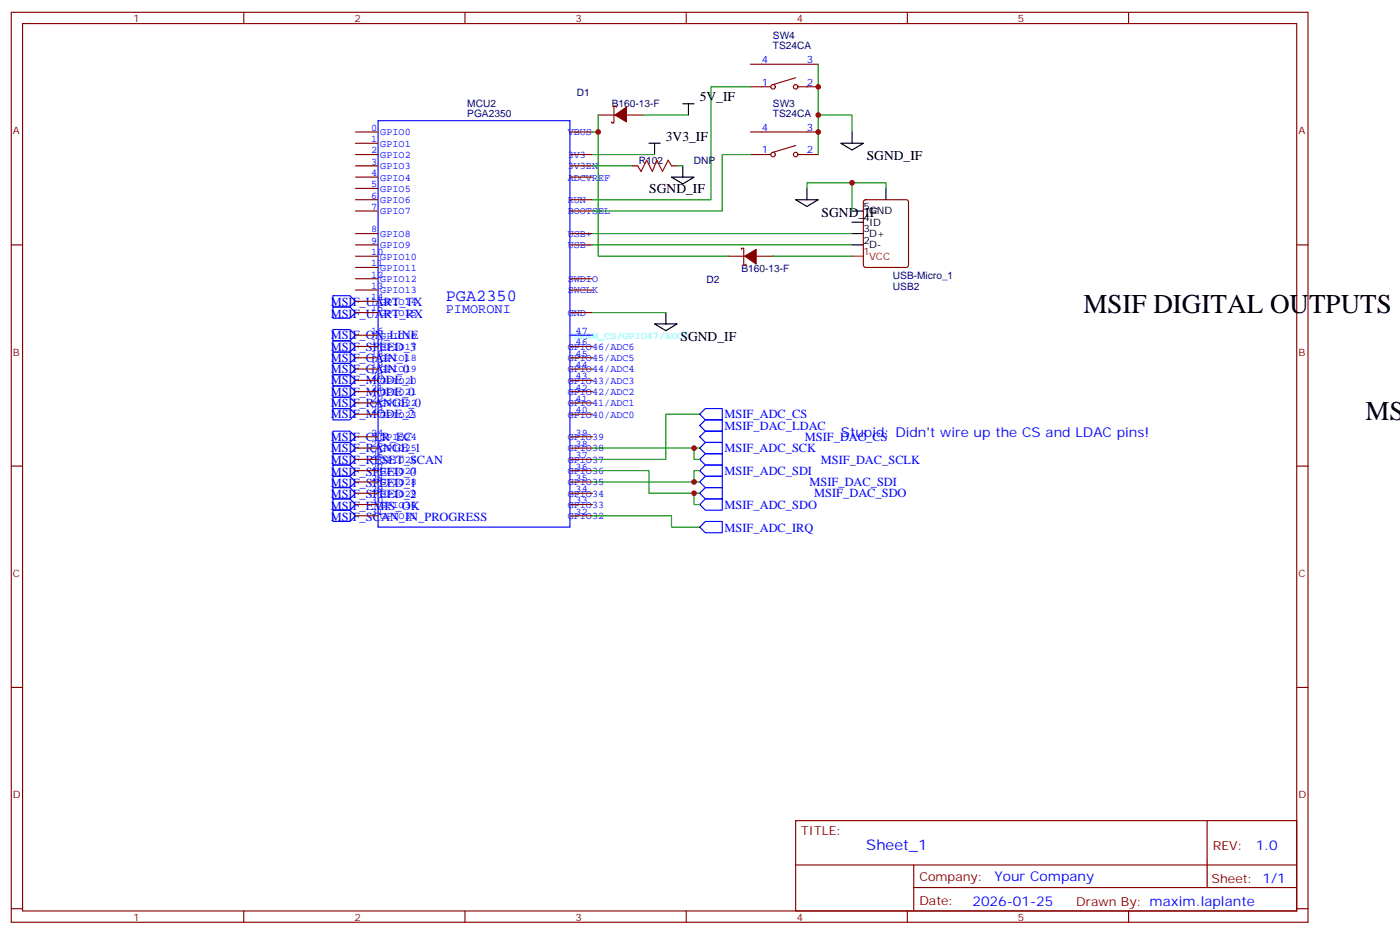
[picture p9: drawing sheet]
<svg xmlns="http://www.w3.org/2000/svg" width="438mm" height="292mm" viewBox="0 0 438 292" stroke-linecap="round" stroke-linejoin="round" font-family="sans-serif">
<g fill="none" stroke="#870000" stroke-width=".35">
<path d="M3.5 3.8h405.4v284.4h-405.4zM7.1 7.4h398.2v277.3h-398.2zM76.2 3.8v3.6M145.3 3.8v3.6M214.5 3.8v3.6M283.6 3.8v3.6M352.8 3.8v3.6M187 35.9h5.3M192.6 33.5v-.4h-.7v5.3h-.7v-.3M195.8 35.9h5.3M234.6 27.1h6.3M234.6 20.1h21.2"/>
<path d="M248.7 24.3l-7 2.1M249.4 27.1h6.4M111.1 41.2h7.1M111.1 44.8h7.1M111.1 48.3h7.1M111.1 51.8h7.1M111.1 55.4h7.1M111.1 58.9h7.1M178.2 41.2h7M178.2 48.3h7M178.2 51.8h7M178.2 55.4h7"/>
<path d="M197.6 51.8h1.7M209.9 51.8h1.8M234.6 41.2h21.2M234.6 48.3h6.3M248.7 45.5l-7 2.1M249.4 48.3h6.4M3.5 76.5h3.6M111.1 76.5h7.1M111.1 73h7.1M111.1 65.9h7.1M111.1 62.4h7.1M178.2 76.5h7"/>
<path d="M178.2 73h7M178.2 65.9h7M178.2 62.4h7M231.8 77.9v-.3h.7v5.3h.7v-.4M270.1 62.6l.5-.2h12.7l.6 .4 .1 20.1-.5 .6-12.9 .1-.7-.5v-20zM405.3 76.5h3.6M111.1 90.6h7.1M111.1 94.2h7.1M111.1 97.7h7.1M111.1 87.1h7.1M111.1 83.6h7.1M111.1 80h7.1"/>
<path d="M178.2 90.6h7M178.2 97.7h7M178.2 87.1h7M227.5 80h5.3M236.4 80h5.3M111.1 108.3h7.1M111.1 111.8h7.1M111.1 115.3h7.1M111.1 118.9h7.1M111.1 104.7h7.1M178.2 108.3h7M178.2 111.8h7"/>
<path d="M178.2 115.3h7M178.2 118.9h7M111.1 122.4h7.1M111.1 125.9h7.1M111.1 129.4h7.1M111.1 136.5h7.1M178.2 122.4h7M178.2 125.9h7M178.2 129.4h7M178.2 136.5h7M3.5 145.7h3.6M111.1 140h7.1"/>
<path d="M111.1 143.5h7.1M111.1 147.1h7.1M111.1 150.6h7.1M111.1 154.1h7.1M111.1 157.7h7.1M178.2 140h7M178.2 143.5h7M178.2 147.1h7M178.2 150.6h7M178.2 154.1h7M178.2 157.7h7M405.3 145.7h3.6"/>
<path d="M111.1 161.2h7.1M178.2 161.2h7M3.5 214.8h3.6M405.3 214.8h3.6M248.7 256.4h156.6v28.3h-156.6zM377.3 256.5v20.8M248.7 270.3h156.5M285.6 277.3h119.6M285.6 270.3v14.1M3.5 284h3.6M76.2 284.7v3.5M145.3 284.7v3.5"/>
<path d="M214.5 284.7v3.5M283.6 284.7v3.5M352.8 284.7v3.5M405.3 284h3.6"/>
<circle cx="241.7" cy="27.1" r=".71"/>
<circle cx="248.7" cy="27.1" r=".71"/>
<circle cx="241.7" cy="48.3" r=".71"/>
<circle cx="248.7" cy="48.3" r=".71"/>
</g>
<g fill="none" stroke="#00f" stroke-width=".35">
<path d="M118.2 37.7h60v127h-60zM104.1 92.4h5.3l1.7 1.8-1.7 1.7h-5.3zM104.1 95.9h5.3l1.7 1.8-1.7 1.7h-5.3zM104.1 117.1h5.3l1.7 1.8-1.7 1.7h-5.3zM104.1 110h5.3l1.7 1.8-1.7 1.8h-5.3zM104.1 106.5h5.3l1.7 1.8-1.7 1.7h-5.3zM104.1 113.6h5.3l1.7 1.7-1.7 1.8h-5.3zM104.1 103h5.3l1.7 1.7-1.7 1.8h-5.3zM178.2 104.7h7M104.1 127.7h5.3l1.7 1.7-1.7 1.8h-5.3zM104.1 120.6h5.3l1.7 1.8-1.7 1.7h-5.3zM104.1 134.7h5.3l1.7 1.8-1.7 1.8h-5.3z"/>
<path d="M104.1 138.3h5.3l1.7 1.7-1.7 1.8h-5.3zM104.1 124.1h5.3l1.7 1.8-1.7 1.8h-5.3zM218.7 129.4l1.8-1.7h5.3v3.5h-5.3zM218.7 133l1.8-1.8h5.3v3.5h-5.3zM220.5 134.7h5.3v3.6h-5.3l-1.8-1.8zM104.1 141.8h5.3l1.7 1.7-1.7 1.8h-5.3zM104.1 145.3h5.3l1.7 1.8-1.7 1.7h-5.3zM104.1 148.8h5.3l1.7 1.8-1.7 1.8h-5.3zM104.1 152.4h5.3l1.7 1.7-1.7 1.8h-5.3zM104.1 155.9h5.3l1.7 1.8-1.7 1.7h-5.3zM104.1 159.4h5.3l1.7 1.8-1.7 1.7h-5.3zM218.7 140l1.8-1.7h5.3v3.5h-5.3z"/>
<path d="M218.7 147.1l1.8-1.8h5.3v3.5h-5.3zM218.7 157.7l1.8-1.8h5.3v3.5h-5.3zM220.5 141.8h5.3v3.5h-5.3l-1.8-1.8zM220.5 148.8h5.3v3.6h-5.3l-1.8-1.8zM220.5 152.4h5.3v3.5h-5.3l-1.8-1.8zM220.5 162.9h5.3v3.6h-5.3l-1.8-1.8z"/>
</g>
<g fill="none" stroke="#000" stroke-width=".35">
<path d="M213.4 32.4h3.6M215.2 32.4v3.5M202.8 44.8h3.6M204.6 44.8v3.5M209.9 55.4h7.1l-3.6 2.1zM213.4 51.8v3.6M252.2 58.9v3.5M262.8 44.8h7.1l-3.6 2.1zM266.3 41.2v3.6M276.9 58.9v3.5M248.7 62.4h7.1l-3.6 2.1zM266.3 65.9h3.6"/>
<path d="M266.3 73h3.6M266.3 76.5h3.6M266.3 69.5h3.6M208.1 97.7v3.5M204.6 101.2h7.1l-3.6 2.1z"/>
</g>
<g fill="#870000" stroke="#870000" stroke-width=".35">
<path d="M192.3 35.9l3.5-2.4v4.6z"/>
<path d="M232.8 80l3.6-2.1v4.6z"/>
</g>
<path d="M266.3 80h3.6" fill="none" stroke="#f00" stroke-width=".35"/>
<g fill="none" stroke="#008700" stroke-width=".35">
<path d="M187 35.9v5.3h-1.8M201.1 35.9h14.1M234.6 27.1h-12.4v35.3h-37M255.8 20.1v15.8M185.2 48.3h19.4M185.2 51.8h12.4M187 41.2v38.8h40.5M211.7 51.8h1.7M234.6 48.3h-8.8v17.6h-40.6M252.2 58.9v-1.8h24.7v1.8M266.3 41.2v-5.3h-10.5v12.4M266.3 57.1v8.8"/>
<path d="M185.2 73h81.1M185.2 76.5h81.1M185.2 97.7h22.9M241.7 80h24.6M218.7 129.4h-10.6v14.1h-22.9M185.2 147.1h17.6v7h15.9M185.2 140h33.5M185.2 150.6h33.5M217 140v3.5h1.7M217 154.1v3.6h1.7M218.7 147.1h-1.7v3.5M185.2 161.2h24.7v3.5h8.8"/>
</g>
<path d="M199.3 51.8l1.1 1.8 1.7-3.5 1.8 3.5 1.4-3.5 1.8 3.5 1.7-3.5 1.1 1.7" fill="none" stroke="#a10000" stroke-width=".35"/>
<g fill="#c00">
<circle cx="266.3" cy="57.1" r=".88"/>
<circle cx="255.8" cy="41.2" r=".88"/>
<circle cx="255.8" cy="27.1" r=".88"/>
<circle cx="255.8" cy="35.9" r=".88"/>
<circle cx="217" cy="140" r=".88"/>
<circle cx="217" cy="150.6" r=".88"/>
<circle cx="217" cy="154.1" r=".88"/>
<circle cx="187" cy="41.2" r=".88"/>
</g>
<g font-size="8.5">
<text x="338.7" y="97.7">MSIF DIGITAL OUTPUTS</text>
<text x="426.9" y="131.2">MS</text>
</g>
<text font-size="5.3" fill="#00f" x="139.3" y="94.2">PGA2350</text>
<text font-size="4.6" fill="#00f" x="270.8" y="265.5">Sheet_1</text>
<g font-size="4.2">
<text x="218.7" y="31.7">5V_IF</text>
<text x="208.1" y="44.1">3V3_IF</text>
<text x="270.9" y="50.1">SGND_IF</text>
<text x="203" y="60.3">SGND_IF</text>
<text x="256.8" y="67.7">SGND_IF</text>
<text x="212.7" y="106.5">SGND_IF</text>
</g>
<g font-size="4.2" fill="#00f">
<text x="139.3" y="97.7">PIMORONI</text>
<text x="262.8" y="136.5">Stupid: Didn't w</text>
<text x="297.4" y="136.5">ire up the CS and LDAC pins!</text>
<text x="392.5" y="265.7">1.0</text>
<text x="310.9" y="275.3">Your Company</text>
<text x="304" y="283.1">2026-01-25</text>
</g>
<g font-size="3.9" fill="#00f">
<text x="103.4" y="95.7">MSIF_UART_TX</text>
<text x="103.4" y="99.3">MSIF_UART_RX</text>
<text x="103.4" y="106">MSIF_ON_LINE</text>
<text x="103.4" y="113.1">MSIF_GAIN_1</text>
<text x="103.4" y="109.8">MSIF_SPEED_3</text>
<text x="103.4" y="116.6">MSIF_GAIN_0</text>
<text x="103.4" y="120.1">MSIF_MODE_1</text>
<text x="103.4" y="123.7">MSIF_MODE_0</text>
<text x="103.4" y="130.7">MSIF_MODE_2</text>
<text x="103.4" y="127.2">MSIF_RANGE_0</text>
<text x="226.5" y="130.7">MSIF_ADC_CS</text>
<text x="103.4" y="137.8">MSIF_CLR_EC</text>
<text x="226.5" y="134.5">MSIF_DAC_LDAC</text>
<text x="251.6" y="137.8">MSIF_DAC_CS</text>
<text x="103.4" y="141.3">MSIF_RANGE_1</text>
<text x="226.5" y="141.3">MSIF_ADC_SCK</text>
<text x="103.4" y="145.1">MSIF_RESET_SCAN</text>
<text x="103.4" y="148.6">MSIF_SPEED_0</text>
<text x="226.5" y="148.4">MSIF_ADC_SDI</text>
<text x="256.6" y="144.8">MSIF_DAC_SCLK</text>
<text x="103.4" y="152.1">MSIF_SPEED_1</text>
<text x="103.4" y="155.7">MSIF_SPEED_2</text>
<text x="253" y="151.9">MSIF_DAC_SDI</text>
<text x="254.5" y="155.4">MSIF_DAC_SDO</text>
<text x="103.4" y="159.2">MSIF_EMIS_OK</text>
<text x="226.5" y="159">MSIF_ADC_SDO</text>
<text x="103.4" y="162.8">MSIF_SCAN_IN_PROGRESS</text>
<text x="226.5" y="166.3">MSIF_ADC_IRQ</text>
</g>
<g font-size="3.9" fill="#800">
<text x="250.5" y="261">TITLE:</text>
<text x="379.1" y="265.7">REV:</text>
<text x="287.4" y="275.2">Company:</text>
<text x="378.7" y="275.8">Sheet: 1/1</text>
<text x="287.4" y="282.9">Date:</text>
<text x="336.4" y="283">Draw</text>
<text x="346.6" y="283">n By: maxim.laplante</text>
</g>
<g font-size="3.2" fill="#800">
<text x="41.6" y="6.8">1</text>
<text x="110.8" y="6.8">2</text>
<text x="179.9" y="6.8">3</text>
<text x="249.1" y="6.8">4</text>
<text x="318.2" y="6.8">5</text>
<text x="4.1" y="41.9">A</text>
<text x="405.9" y="41.9">A</text>
<text x="4.1" y="111.1">B</text>
<text x="405.9" y="111.1">B</text>
<text x="4.1" y="180.2">C</text>
<text x="405.9" y="180.2">C</text>
<text x="4.1" y="249.4">D</text>
<text x="405.9" y="249.4">D</text>
<text x="41.6" y="287.7">1</text>
<text x="110.8" y="287.7">2</text>
<text x="179.9" y="287.7">3</text>
<text x="249.1" y="287.7">4</text>
<text x="318.2" y="287.7">5</text>
</g>
<g font-size="3.2" fill="#000080">
<text x="241.6" y="15.3">TS24CA</text>
<text x="241.6" y="12.2">SW4</text>
<text x="146.1" y="33.4">MCU2</text>
<text x="180.3" y="30">D1</text>
<text x="191.2" y="33.5">B160-13-F</text>
<text x="241.6" y="33.3">SW3</text>
<text x="146.1" y="36.7">PGA2350</text>
<text x="241.6" y="36.5">TS24CA</text>
<text x="199.7" y="51.2">R102</text>
<text x="216.9" y="51.2">DNP</text>
<text x="220.8" y="88.5">D2</text>
<text x="231.8" y="84.9">B160-13-F</text>
<text x="279.1" y="87.3">USB-Micro_1</text>
<text x="279.1" y="90.5">USB2</text>
</g>
<g font-size="3.2" fill="#00f">
<text x="238.1" y="19.7">4</text>
<text x="252.2" y="19.7">3</text>
<text x="238.1" y="26.8">1</text>
<text x="252.2" y="26.8">2</text>
<text x="116.1" y="40.9">0</text>
<text x="238.1" y="40.9">4</text>
<text x="252.2" y="40.9">3</text>
<text x="116.1" y="44.4">1</text>
<text x="116.1" y="47.9">2</text>
<text x="118.9" y="42.3">GPIO0</text>
<text x="118.9" y="45.8">GPIO1</text>
<text x="177.4" y="42.3">VBUS</text>
<text x="238.1" y="47.9">1</text>
<text x="252.2" y="47.9">2</text>
<text x="116.1" y="51.5">3</text>
<text x="118.9" y="49.4">GPIO2</text>
<text x="118.9" y="52.9">GPIO3</text>
<text x="177.4" y="52.9">3V3EN</text>
<text x="177.4" y="49.4">3V3</text>
<text x="116.1" y="55">4</text>
<text x="116.1" y="58.5">5</text>
<text x="118.9" y="56.4">GPIO4</text>
<text x="118.9" y="59.9">GPIO5</text>
<text x="177.4" y="56.4">ADCVREF</text>
<text x="116.1" y="65.6">7</text>
<text x="116.1" y="62.1">6</text>
<text x="118.9" y="63.5">GPIO6</text>
<text x="177.4" y="63.5">RUN</text>
<text x="118.9" y="67">GPIO7</text>
<text x="177.4" y="67">BOOTSEL</text>
<text x="116.1" y="72.6">8</text>
<text x="116.1" y="76.2">9</text>
<text x="118.9" y="74">GPIO8</text>
<text x="118.9" y="77.6">GPIO9</text>
<text x="177.4" y="74">USB+</text>
<text x="177.4" y="77.6">USB-</text>
<text x="116.1" y="83.2">11</text>
<text x="116.1" y="79.7">10</text>
<text x="118.9" y="81.1">GPIO10</text>
<text x="116.1" y="86.7">12</text>
<text x="118.9" y="88.2">GPIO12</text>
<text x="118.9" y="84.6">GPIO11</text>
<text x="177.4" y="88.2">SWDIO</text>
<text x="116.1" y="90.3">13</text>
<text x="116.1" y="93.8">14</text>
<text x="118.9" y="91.7">GPIO13</text>
<text x="118.9" y="95.2">GPIO14</text>
<text x="177.4" y="91.7">SWCLK</text>
<text x="116.1" y="97.3">15</text>
<text x="118.9" y="98.7">GPIO15</text>
<text x="177.4" y="98.7">GND</text>
<text x="116.1" y="107.9">17</text>
<text x="116.1" y="104.4">16</text>
<text x="118.9" y="105.8">GPIO16</text>
<text x="179.9" y="104.4">47</text>
<text x="179.9" y="107.9">46</text>
<text x="116.1" y="111.4">18</text>
<text x="118.9" y="109.3">GPIO17</text>
<text x="118.9" y="112.9">GPIO18</text>
<text x="177.4" y="109.3">GPIO46/ADC6</text>
<text x="177.4" y="112.9">GPIO45/ADC5</text>
<text x="179.9" y="111.4">45</text>
<text x="116.1" y="115">19</text>
<text x="116.1" y="118.5">20</text>
<text x="118.9" y="116.4">GPIO19</text>
<text x="118.9" y="119.9">GPIO20</text>
<text x="177.4" y="119.9">GPIO43/ADC3</text>
<text x="177.4" y="116.4">GPIO44/ADC4</text>
<text x="179.9" y="118.5">43</text>
<text x="179.9" y="115">44</text>
<text x="116.1" y="122">21</text>
<text x="116.1" y="125.6">22</text>
<text x="118.9" y="123.4">GPIO21</text>
<text x="177.4" y="123.4">GPIO42/ADC2</text>
<text x="179.9" y="125.6">41</text>
<text x="179.9" y="122">42</text>
<text x="116.1" y="129.1">23</text>
<text x="118.9" y="127">GPIO22</text>
<text x="118.9" y="130.5">GPIO23</text>
<text x="177.4" y="130.5">GPIO40/ADC0</text>
<text x="177.4" y="127">GPIO41/ADC1</text>
<text x="179.9" y="129.1">40</text>
<text x="116.1" y="136.1">24</text>
<text x="118.9" y="137.5">GPIO24</text>
<text x="177.4" y="137.5">GPIO39</text>
<text x="179.9" y="136.1">39</text>
<text x="116.1" y="139.7">25</text>
<text x="116.1" y="143.2">26</text>
<text x="118.9" y="141.1">GPIO25</text>
<text x="177.4" y="141.1">GPIO38</text>
<text x="179.9" y="143.2">37</text>
<text x="179.9" y="139.7">38</text>
<text x="116.1" y="146.7">27</text>
<text x="118.9" y="144.6">GPIO26</text>
<text x="118.9" y="148.1">GPIO27</text>
<text x="177.4" y="148.1">GPIO36</text>
<text x="177.4" y="144.6">GPIO37</text>
<text x="179.9" y="146.7">36</text>
<text x="116.1" y="150.2">28</text>
<text x="116.1" y="153.8">29</text>
<text x="118.9" y="151.7">GPIO28</text>
<text x="118.9" y="155.2">GPIO29</text>
<text x="177.4" y="155.2">GPIO34</text>
<text x="177.4" y="151.7">GPIO35</text>
<text x="179.9" y="153.8">34</text>
<text x="179.9" y="150.2">35</text>
<text x="116.1" y="157.3">30</text>
<text x="116.1" y="160.8">31</text>
<text x="118.9" y="158.7">GPIO30</text>
<text x="177.4" y="158.7">GPIO33</text>
<text x="179.9" y="160.8">32</text>
<text x="179.9" y="157.3">33</text>
<text x="118.9" y="162.2">GPIO31</text>
<text x="177.4" y="162.2">GPIO32</text>
</g>
<g font-size="3.2">
<text x="269.9" y="65.6">5</text>
<text x="269.9" y="69.1">4</text>
<text x="271.6" y="67">GND</text>
<text x="271.6" y="70.5">ID</text>
<text x="269.9" y="72.6">3</text>
<text x="269.9" y="76.2">2</text>
<text x="271.6" y="74">D+</text>
<text x="271.6" y="77.6">D-</text>
</g>
<g font-size="3.2" fill="#f00">
<text x="269.9" y="79.7">1</text>
<text x="271.6" y="81.1">VCC</text>
</g>
<text font-size="3.2" fill="#0ff" x="177.4" y="105.8">PSRAM_CS/GPIO47/ADC7</text>
</svg>
